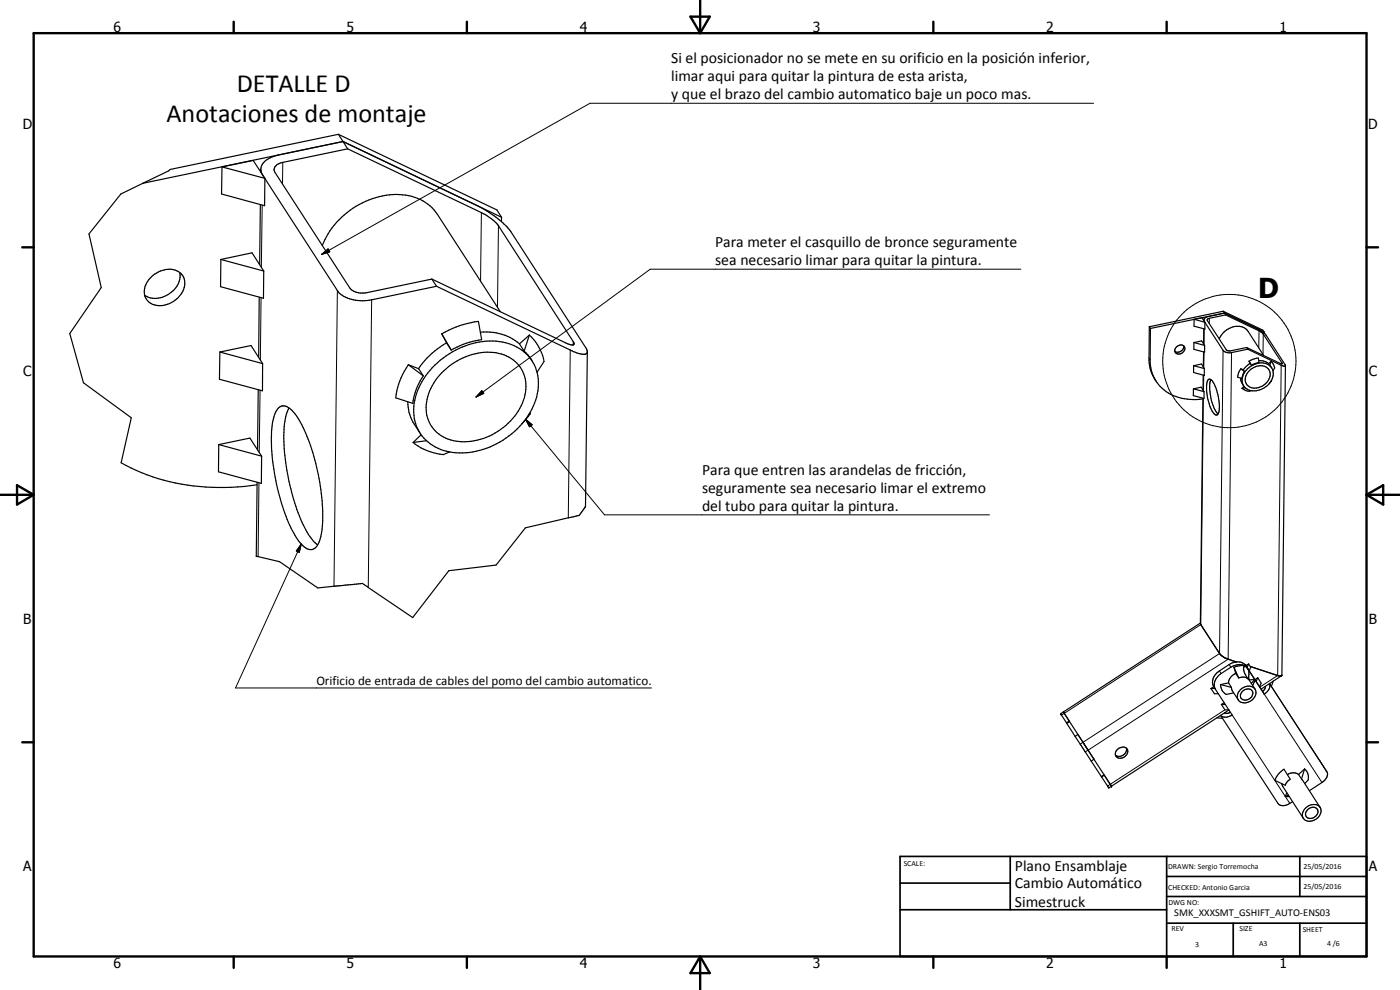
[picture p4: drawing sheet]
<svg xmlns="http://www.w3.org/2000/svg" width="420mm" height="297mm" viewBox="0 0 420 297" stroke-linecap="round" stroke-linejoin="round" font-family="sans-serif">
<g fill="none" stroke="#000" stroke-width=".35">
<path d="M42.9 55l-6.6 3.2-9.6 12 3.7 16.1-9.5 13.8 4.1 14.8 14.4 10.4-3 13.6a63 63 0 0 0 40.8 6.6M66.6 50.1l-.1 8.1 12.9 3.5 .1-8.2M66.6 50.1l12.9 3.4M66.6 50.1l9.4-2 3.5 5.4M78.3 50.8v.8M83.5 46.5a6 6 0 0 0-5.2 4l.1 1.2 .4 .8 22.4 34.7a9.1 9.1 0 0 0 7.6 3.1l2.7-.3 19.5-4.1M101.5 40.3l-50.4 10.5-.5 .5-7.7 3.7M101.5 40.3l1.4 2.2M101.5 40.3l47.6 22.7 1.4 2.2M102.9 42.5l-60 12.5M102.9 42.5l47.6 22.7M102.9 42.5l1.4 2.2"/>
<path d="M104.3 44.7l40.2 19.1 1.6 .9 2 1.4 1.5 1.6 22.4 34.8 .2 .8a2.91 2.91 0 0 1-2.5-.4l-40.1-19.2M104.3 44.7l-19.4 4a3.3 3.3 0 0 0-2.5 1.6l-.2 .5 .3 .9 22.5 34.7a5 5 0 0 0 5.1 1.4l19.5-4.1M66.3 77.9l-.1 8.1 12.9 3.5 .1-8.2M66.3 77.9l12.9 3.4M66.3 77.9l9.3-2 3.6 5.4M78.1 61.4l-.2 18M96.7 73.7a24.3 24.3 0 0 1 26-15 13.3 13.3 0 0 1 8.6 5.6l18.8 29.2M143.1 61.6a29.4 29.4 0 0 1 10.2 7.9l22.7 35.1 .3 1M150.5 65.2v1.3M53.9 81.7a7 7 0 0 1-5.2 7.5 5.9 5.9 0 0 1-5.3-.6M54 81.8a6.9 6.9 0 0 0-8.9 1.6 6 6 0 0 0-1.7 5.1M54 81.8a5 5 0 0 1-.5 7.5 6.8 6.8 0 0 1-8.9 1.3l-.6-.8-.6-1.3"/>
<path d="M77.8 89.2l-.2 18M129.6 83.7l1.4 2.2M131 85.9l40.7 19.4a5.7 5.7 0 0 0 4.4 .8l.2-.5M144.2 99.7a15.9 15.9 0 0 1 11.7 3.5M344.9 98l-.1 9.4a11.3 11.3 0 0 0 2.2 7M344.9 98l.4 .6M345.3 98.6l-.1 9.3a11.6 11.6 0 0 0 11.2 11.9l2.7 .1 1.9-.2M358.4 95.8l-.1 2.1 3.3 .8v-2M358.4 95.8l3.2 .9M358.4 95.8l2.3-.5 .9 1.4M361.3 98.7l-.1 4.5M367.1 93.4l11.9 5.7 .4 .5"/>
<path d="M367.1 93.4l.4 .5M367.1 93.4l-22.2 4.6M367.5 93.9l11.9 5.7M367.5 93.9l.3 .6M367.5 93.9l-4.9 1.1a1.13 1.13 0 0 0-1.2 1.4l6 9.1 1.5 .4 5.6-1.1M367.5 93.9l-22.2 4.7M367.8 94.5l11 5.4 6 9.2h-.5l-10.2-4.8M367.8 94.5l-5.1 1-.4 .5 5.9 9.2 1.1 .1 4.8-1M377.5 98.7l2.3 1.6 6 9.2v.3l-1.3-.2-10-4.8M379.4 99.6v.3M66 105.6l-.1 8.2 12.9 3.5v-8.2M66 105.6l12.8 3.5"/>
<path d="M66 105.6l9.3-1.9 3.5 5.4M77.5 116.9l-.2 18.1M122.5 109.4l4.5 3.4M122.5 109.4l3.1 1.2M122.5 109.4a21.2 21.2 0 0 0-3.7 10l5.1 1.6a18.4 18.4 0 0 1 3.1-8.2M125.6 110.6l1.4 2.2M129.7 110.3a23.2 23.2 0 0 1 22.9-7.2 12.5 12.5 0 0 1 8.5 16 24.2 24.2 0 0 1-26.2 16.5 12.6 12.6 0 0 1-10.2-16.5 21.1 21.1 0 0 1 5-8.8zM132.5 111.9a18.6 18.6 0 0 1 18.8-5.4 10.2 10.2 0 0 1 5.8 13.6 19.1 19.1 0 0 1-21.9 11.9 10.2 10.2 0 0 1-6.6-13.9l1.6-3.2zM132.6 100.2a28.3 28.3 0 0 1 11-3.8l1 5.5a24.1 24.1 0 0 0-9.2 3.1M132.6 100.2l2.8 4.8M132.6 100.2l1.4 2.7M134 102.9a24.8 24.8 0 0 0-8.4 7.7"/>
<path d="M134 102.9l1.4 2.1M155.9 103.2l1.4 2.2M157.3 105.4l2.4 2.8M158.9 100.5a14.4 14.4 0 0 1 4.4 8l-2.1 3.2M158.9 100.5l-1.6 4.9M158.9 100.5l-3 2.7M176.3 105.6l-.6 46.4M353 104.2a1.35 1.35 0 0 1 1.6-.7 1.35 1.35 0 0 1 .9 1.4 1.63 1.63 0 0 1-1.3 1.3 1.63 1.63 0 0 1-1.6-.7l.1-.8zM355.2 103.8a1.77 1.77 0 0 1-2.6 1.7M358.2 116.7l-.1 2 3.2 .8v-2M358.2 116.7l3.1 .8M358.2 116.7l2.3-.5 .8 1.3"/>
<path d="M358.2 109.7v2.1l3.2 .8v-2M358.2 109.7l3.2 .9M358.2 109.7l2.4-.5 .8 1.4M358.3 102.8v2l3.2 .9v-2.1M358.3 102.8l3.2 .8M358.3 102.8l2.3-.5 .9 1.3M361 119.5l-.8 67.7 6.1 9.3 1.3 .9 3.4 1.2M361.1 112.6l-.1 4.5M361.2 105.6l-.1 4.5M362.6 113.9a.99 .99 0 0 1 1.5 .8 14.2 14.2 0 0 1 1.6 9.3l-.6 .5a4.5 4.5 0 0 1-2.2-3.5 10.4 10.4 0 0 1-.3-7.1zM363.4 113.9a13.4 13.4 0 0 0 1 8.6l1.2 1.7M365.9 101.7a5.8 5.8 0 0 1 7.8-3.2l.9 .9 4.7 7.3"/>
<path d="M372.3 113.5l.2 1 .7 1.3M372.4 110.7l1.1 .8M372.4 110.7l.8 .3M372.4 110.7l-.6 .9-.4 1.6 1.3 .4 .8-2.1M372.7 116.5l.8 .5a2.15 2.15 0 0 0 2 .2M373.2 111l.3 .5M373.3 115.9l1.3 1.1 .9 .2M373.3 116l-.6 .5M373.7 116.4l-1 .1M374.1 104.3l.4 .5M374.7 111.5a4 4 0 0 1 5.9-.8 3.6 3.6 0 0 1-2.2 5.3 2.95 2.95 0 0 1-3.1 .2 2.95 2.95 0 0 1-1.6-2.7l.3-.9zM374.9 108.4l1.1-.6 1.6-.4 .3 1.4-2.3 .8"/>
<path d="M374.9 108.4l.7 1.2M374.9 108.4l.3 .6M375.2 109l-1.2 .9-.8 1.1M375.2 109l.4 .6M377.8 108.2l1.8 .3 1.1 .6M380.7 109.1l.4 .5M381.1 109.6l.6 .8M381.5 114.3h.1M381.5 108.5l.5 .6a1.62 1.62 0 0 1 0 2.2M381.5 108.5l-.4 1.1M381.5 108.5l-.8 .6M381.5 114.3l-.1 .1"/>
<path d="M381.5 114.3l-.6 .8M382 111.3a3.9 3.9 0 0 0-5.8-1.8 4.7 4.7 0 0 0-2.9 6.4M382 111.3a5.6 5.6 0 0 1-6.5 5.9M385.8 109.7l-1.2 93M65.6 133.4v8.2l12.8 3.4 .1-8.1M65.6 133.4l12.9 3.5M65.6 133.4l9.4-2 3.5 5.5M83.6 122.4a2.49 2.49 0 0 1 3.8 .5 28.7 28.7 0 0 1 6.1 11.9 65 65 0 0 1 3.2 23.9 8.4 8.4 0 0 1-2.2 5.8 2.79 2.79 0 0 1-3.9-1.1 38.5 38.5 0 0 1-7-15.8 55.1 55.1 0 0 1-1.7-21.2l.7-2.4zM86.8 122.4a13.6 13.6 0 0 0-1.5 5.6 63.7 63.7 0 0 0 7.2 32.3l1.6 2.2 1.2 1M122.4 120.6a11.8 11.8 0 0 0 1.9 6.7l1.8 2.7M124 132.8a17.2 17.2 0 0 0 9 3.6l1.9-.8M126.4 130.4l-2.4 2.4"/>
<path d="M128 132.2l-4 .6M158.9 124l.3 .1M159.2 124.1l-.5 .3M159.2 124.1l-2.6 3.1M77.2 144.7l-.3 22.2 7 1.6 11.5 7.9 12.2-1.2a1.61 1.61 0 0 1 2.1 .5l14.2 9.6 10.8-14.1 14.2-1.7 8.8-11.1 13.9-3.2a3.6 3.6 0 0 0 3.5-2.3l.6-.9M175.7 152h.1M360.2 186.9l-41.1 26.7M373.5 199.8l.6 .4M373.5 199.8l-.3 .5a4.6 4.6 0 0 0 1.3 3.3M373.5 199.8l-1-.1-2.2 .5M373.7 199.5l.4 .1M373.7 199.5l.2 .3"/>
<path d="M373.7 199.5a3.8 3.8 0 0 0-4.8-.1l-2.9 1.9a3.6 3.6 0 0 0-1.7 4.7M373.8 199.9a3.9 3.9 0 0 0-4.4 .3l-2.9 1.9a3.8 3.8 0 0 0-1.7 4.7M373.9 199.8l.4 .5M374.7 199.2l-.4 1.1M374.7 199.2l-.8 .6M374.7 199.2l.7 1-.5 1.1M375.2 200l8.2 2.7h1.2M319.1 213.6v.1M319.1 213.7h.1M319.1 213.6l-.8 .6 1.8 2.7M319.2 213.7l5.8 9M320.1 216.9l.1 .1"/>
<path d="M320.2 217l2.5 3.9M320.9 216.3l-.8 .6M321 216.5l-.8 .5M363.4 206.6l1.1 1.6h1.2M364.3 206l.5 .8M364.3 206l-.9 .6M364.6 206.5l-1.2 .1M364.8 206.8l5 7.7a2.77 2.77 0 0 1-3.5 .1l17.2 26.4a2.56 2.56 0 0 0 3.6 0l.8-.5M365.2 215.4l1.7 .1M366.3 205.4l3.3 .8M366.3 205.4v.5a3.3 3.3 0 0 0 1.7 2.5l2.2-.5M366.6 211.4l1 1.6h1.2"/>
<path d="M366.6 211.4h1.1M367.4 210.8l-.8 .6M368.7 204.9l.9 1.3M368.7 204.9l-2.4 .5M368.8 213l-35.2 22.9M369.3 213.7l-1 .3-.7-.2M369.6 206.2l.3 1.1 1.7 2.7M370.3 200.2l1.5 3.2M370.3 200.2l.6 1.9M370.9 202.1a3.3 3.3 0 0 0-2.2 2.8M370.9 202.1l.9 1.3M371.8 203.4a2.68 2.68 0 0 1 2.7 .2"/>
<path d="M372.3 206.9a2.98 2.98 0 0 1 4.3-.2 3.2 3.2 0 0 1-3.7 4.1 2.15 2.15 0 0 1-1.6-1.7 2.15 2.15 0 0 1 1-2.2zM372.7 207.6a1.83 1.83 0 0 1 1.7-1 1.83 1.83 0 0 1 1.6 1.1 2.1 2.1 0 0 1-1.3 2.1 2.1 2.1 0 0 1-2.3-.5l-.1-.9zM373.9 200l.2 .2M374.1 200.2l.2 .2M374.3 200.3l.6 1M374.3 200.4l5.1 7.9M374.3 200.4a4.1 4.1 0 0 1 .4 3l.2 .6M374.5 203.6l2.1 3.2M374.9 201.3l1.7 2.6M376.6 203.9l-1.1 1.1M376.6 203.9l-1.7 .1M376.6 203.9l-.6 1.8"/>
<path d="M376.6 203.9l.4 .6M377 204.5l1 1.5M377.5 203.4l-.5 1.1M377.5 203.4l-.9 .5M377.5 203.4l1 1.6-.5 1M378 206l.9 1.4M378.9 207.4l.5 .9M379.7 206l-.1 .7-.7 .7M380.9 205.1a2.67 2.67 0 0 1-1.5 3.2M381.6 206l15.4 23.7a4.5 4.5 0 0 1 1.4 2.8 3.8 3.8 0 0 1-1.7 2.3l-3.7 2.4M382.1 204.3l-.6 1.7-.5-.9M384.6 202.7l-6.1 4.1"/>
<path d="M322.7 220.9l4.8 7.4M322.7 220.9l.8-.5 1.5 2.3M325 222.7l1.5 2.4M326.5 225.1l7.1 10.8M326.5 225.1l1.8 2.7-.8 .5M327.5 228.3l3 4.7M330.5 233l.1 .1M330.6 233.1l2.2 3.3M331.4 232.5l-.9 .5M331.4 232.6l-.8 .5M332.8 236.4h.1M333.6 235.9l-.8 .5"/>
<path d="M335.2 225a1.93 1.93 0 0 1 3.2 0 2.06 2.06 0 0 1-1.1 2.2 2.06 2.06 0 0 1-2.5-.5v-.9zM338.1 224.5a2.19 2.19 0 0 1-1 2.1 2.19 2.19 0 0 1-2.3 0M384 231.9l1.3-1.1 1.9 3-.9 .8-.6 1-3.1-1.5zM384.7 235.2l.3 .8 6.1 9.5M385.7 239h1.2M386.2 237.9l-.5 1.1M386.7 238.6l-1 .4M389.7 232.4a2.82 2.82 0 0 0-3.3 .1M389.7 232.4l.9 1.3M390.6 233.7l5.6 8.6M391.5 230.7a3.4 3.4 0 0 1 1.1 3.3l-1 1.1M391.5 230.7l-.9 3"/>
<path d="M391.5 230.7l-1.8 1.7M391.7 242.6a2.92 2.92 0 0 1 4.6-.2 3.1 3.1 0 0 1-1.4 3.5 3.1 3.1 0 0 1-3.8-.4 2.36 2.36 0 0 1 .6-2.9zM392.5 242.8a1.68 1.68 0 0 1 1.8-.6 1.68 1.68 0 0 1 1.3 1.4 2.06 2.06 0 0 1-1.5 1.8 2.06 2.06 0 0 1-2.2-.7l-.1-.8z"/>
</g>
<g fill="none" stroke="#000" stroke-width=".3">
<path d="M328.2 31h-151.1l-80.5 45.3M84.9 48.7l-.1 6.5M78.7 61.5l-.3 18.7M96.6 76.3l1.9-1.6 .5 .9zM144.5 63.8l-.3 20.6M149.6 67.7l-.3 24.5M78.3 89.3l-.2 18.7M101.2 87.2l-1 88.7M111.5 90l-1 86.3M306.4 80.8h-111.3l-52.2 38.3M361.4 98.7l-.1 4.7M363 95.5l-.1 1.6"/>
<path d="M377.9 99.3l-.1 5.1M78.1 117.1l-.3 18.7M144.6 117.2l.6 .8-2.3 1.1zM171.1 105l-.6 50.4M172 102.5v1M344.8 107.4l.4 .5M361.1 119.5l-.7 67.9-41.9 27.1M361.3 112.6l-.1 4.7M361.3 105.7v4.6M367.1 105.1l-1.1 91-41.8 27.2M369.6 105.8l-1 92-42.9 27.8M379.1 100.2l-.1 6.2"/>
<path d="M384.5 109.6l-1.1 93.1-5.3 3.5M384.8 108.9v.3M157.7 125.8l2 1.6-.8 .7zM157.7 125.8l23.7 28.7h115.6M77.7 144.8l-.2 22.2M90.4 163.2l-.6 2.5-.9-.4zM90.4 163.2l-19.7 43.2h124.8M368.9 199.4l.5 .8M373.9 199.8l.5 .8M366 201.3l.5 .8M367.6 213l-35.2 22.8M369.8 214.5l17.3 26.5"/>
<path d="M379.4 208.3l17.3 26.5M381 205.1l17.2 26.4"/>
<circle cx="368.9" cy="108.3" r="20"/>
</g>
<g fill="#000">
<circle cx="318.3" cy="214.2" r=".18"/>
<circle cx="367.6" cy="213.8" r=".18"/>
<circle cx="333.6" cy="235.9" r=".18"/>
</g>
<g fill="none" stroke="#000" stroke-width=".71">
<path d="M10.1 9.9h400v277.1h-400zM70.1 6.5v3.4M140.1 6.5v3.4M207.2 5h5.8l-2.9 4.9zM210.1 0v9.9M280.1 6.5v3.4M350.1 6.5v3.4M6.7 74.2h3.4M410.1 74.2h3.5M.1 148.5h10M5.1 145.6l5 2.9-5 2.9zM410.1 148.5h10"/>
<path d="M410.1 148.5l5-2.9v5.8zM6.7 222.7h3.4M410.1 222.7h3.5M70.1 287v3.4M140.1 287v3.4M210.1 287v10M210.1 287l2.9 5h-5.8zM280.1 287v3.4M350.1 287v3.4"/>
</g>
<path d="M270.1 257h140v30h-140zM303.2 257v16M350.1 257v30M390.1 257v12M270.1 265h33.1M270.1 273h80M350.1 277h60M350.1 269h60M350.1 263h60M370.1 277v10M390.1 277v10" fill="none" stroke="#000" stroke-width=".51"/>
<path d="M96.6 76.3l1.9-1.6 .5 .9zM144.6 117.2l.6 .8-2.3 1.1zM157.7 125.8l2 1.6-.8 .7zM90.4 163.2l-.6 2.5-.9-.4z" fill="#000"/>
<text font-size="8.2" x="377.6" y="89.3">D</text>
<g font-size="7.9">
<text x="71.1" y="27.6">DETALLE D</text>
<text x="49.9" y="36.5">Anotaciones de montaje</text>
</g>
<g font-size="4.7">
<text x="201.5" y="19">Si el posicionador no se mete en su orificio en la posición inferior,</text>
<text x="201.5" y="24.4">limar aqui para quitar la pintura de esta arista,</text>
<text x="201.5" y="29.8">y que el brazo del cambio automatico baje un poco mas.</text>
<text x="214.6" y="74.3">Para meter el casquillo de bronce seguramente</text>
<text x="214.6" y="79.6">sea necesario limar para quitar la pintura.</text>
<text x="210.7" y="142.5">Para que entren las arandelas de fricción,</text>
<text x="210.7" y="148">seguramente sea necesario limar el extremo</text>
<text x="210.7" y="153.3">del tubo para quitar la pintura.</text>
<text x="304.6" y="261.2">Plano Ensamblaje</text>
<text x="304.6" y="266.6">Cambio Automático</text>
<text x="304.6" y="272">Simestruck</text>
</g>
<g font-size="4.2">
<text x="34" y="9.6">6</text>
<text x="104" y="9.6">5</text>
<text x="174" y="9.6">4</text>
<text x="244" y="9.6">3</text>
<text x="314" y="9.6">2</text>
<text x="384" y="9.6">1</text>
<text x="6.8" y="38.7">D</text>
<text x="410.6" y="38.7">D</text>
<text x="7" y="112.9">C</text>
<text x="410.8" y="112.9">C</text>
<text x="7" y="187.1">B</text>
<text x="410.8" y="187.1">B</text>
<text x="7" y="261.4">A</text>
<text x="410.8" y="261.4">A</text>
<text x="34" y="290.4">6</text>
<text x="104" y="290.4">5</text>
<text x="174" y="290.4">4</text>
<text x="244" y="290.4">3</text>
<text x="314" y="290.4">2</text>
<text x="384" y="290.4">1</text>
</g>
<text font-size="3.9" x="94.9" y="205.4">Orificio de entrada de cables del pomo del cambio automatico.</text>
<text font-size="3.1" x="352.4" y="275">SMK_XXXSMT_GSHIFT_AUTO-ENS03</text>
<g font-size="2.4">
<text x="271.2" y="259.7">SCALE:</text>
<text x="350.6" y="260.8">DRAWN: Sergio Torremocha</text>
<text x="391.2" y="260.6">25/05/2016</text>
<text x="350.6" y="267">CHECKED: Antonio Garcia</text>
<text x="391.2" y="266.7">25/05/2016</text>
<text x="350.6" y="271.4">DWG NO:</text>
<text x="351.6" y="279.3">REV</text>
<text x="372" y="279.4">SIZE</text>
<text x="391" y="279.6">SHEET</text>
<text x="358.7" y="284.1">3</text>
<text x="377.9" y="283.8">A3</text>
<text x="398.3" y="283.8">4 /6</text>
</g>
</svg>
